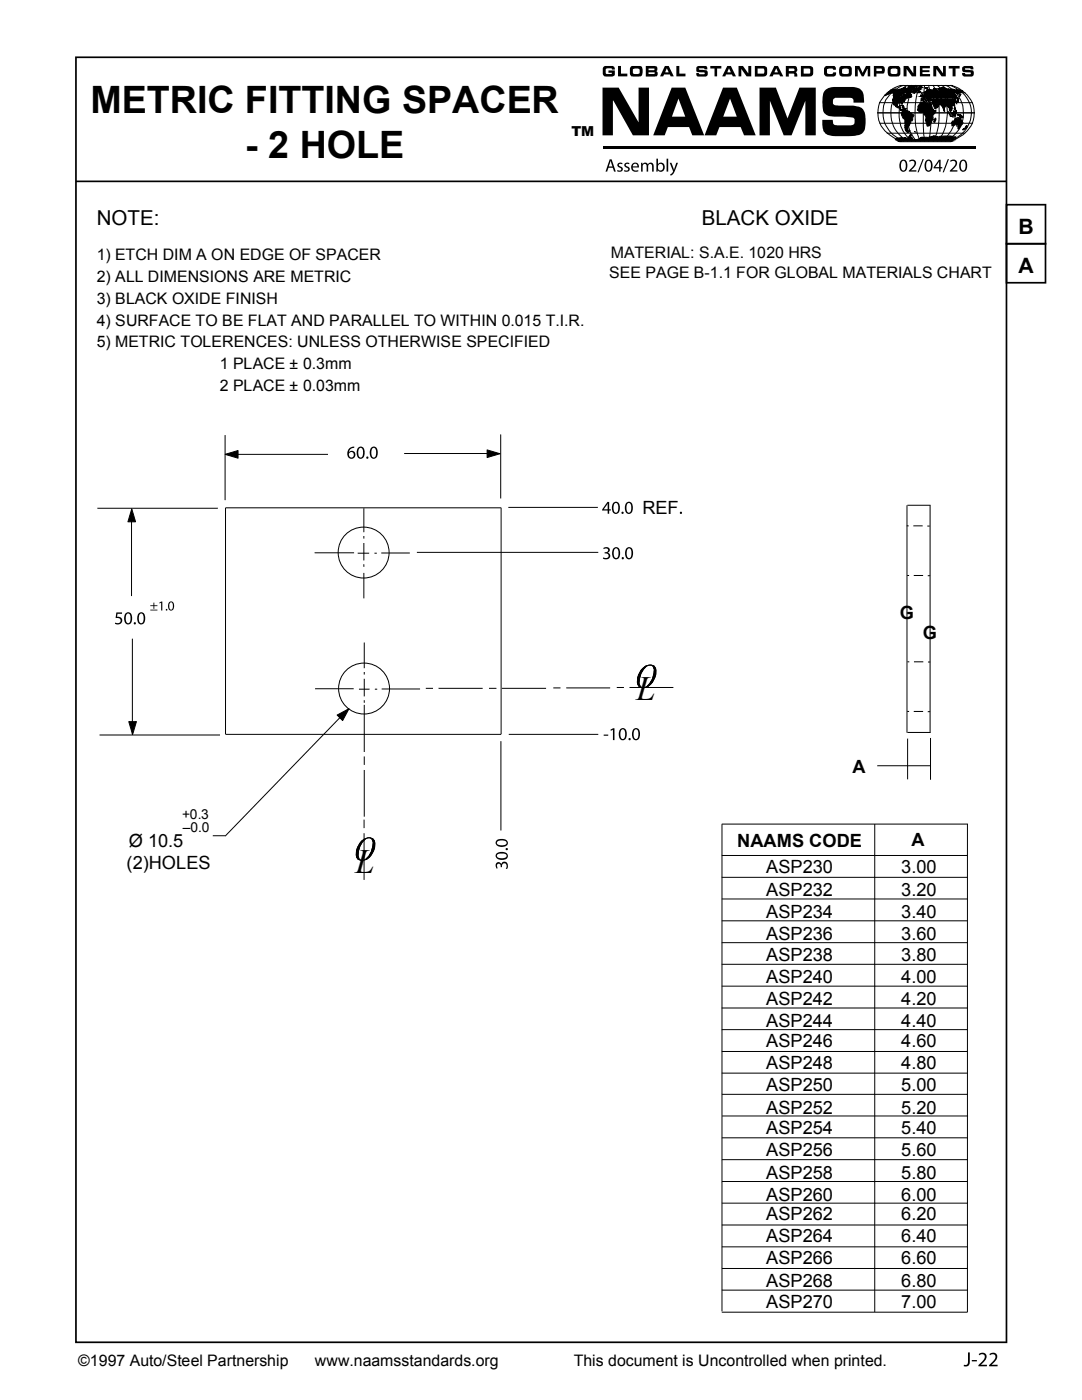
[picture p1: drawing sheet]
<svg xmlns="http://www.w3.org/2000/svg" width="216mm" height="279mm" viewBox="0 0 216 279" stroke-linecap="round" stroke-linejoin="round" font-family="sans-serif">
<g fill="#000">
<path d="M120.4 13.4l.3-.2h1.6l.3 .1 .1 .6h-.6l-.1-.3-1.1 .2v.8l.1 .2h1l.1-.3h-.7v-.4h1.3l-.1 .9-.4 .3-1.6-.1-.3-.5zM123.3 13.2h.6v1.5h1.3v.5h-1.9zM135 13.2h.6v1.5h1.2v.5h-1.8zM139 13.3l.4-.1h1.6l.1 .6h-.5l-.1-.2h-1l-.1 .2 1.6 .3 .2 .3-.1 .7-.3 .2-1.7-.1-.2-.2v-.4h.5l.2 .2h.9l.1-.2-.1-.2-1.5-.1zM141.7 13.2h2.2v.5h-.8v1.5h-.5v-1.5h-.9zM147.4 13.2h.9l1 1.4v-1.4h.6v2h-.9l-1.1-1.4v1.4h-.5zM164.6 13.4l.3-.2h1.7l.2 .2v.5h-.6l-.1-.2-1 .1-.1 .7 .4 .3h.5l.3-.1v-.3h.6a.64 .64 0 0 1-.5 .9l-1.5-.1-.4-.5v-1zM170.6 13.2h.9l.6 1.3 .7-1.3h.9v2h-.6v-1.4l-.8 1.4h-.3l-.8-1.4v1.4h-.6zM180.3 13.2h.9l1 1.4v-1.4h.6v2h-.9l-1-1.4v1.4h-.6zM177.3 18.4l.4-.1-.2-.1 .4-.1-.1-.1 .3-.1 1 .1 .4-.1 .4 .1h-.1l.8 .1 .2-.3v.3l.4-.2-.1 .2h-.4l.1 .1-.6 .4v.1l.4 .1v.3l.3-.3 .1-.4h.3v.2l.3-.1-.1 .3h.2l-.2 .2 .3-.1v.1l-.9 .3 .4-.1-.2 .1 .3 .2h-.4l-.5 .5v-.1h-.1l.1 .1-.4 .4-.1 .4v-.3l-.3-.1-.5 .3-.1 .6h.3l.2-.3-.1 .5h.2l.1 .4 .3 .1h-.4l-.4-.5a.92 .92 0 0 1-.8-.7l-.1-.4v.6l-.3-.8 .1-.6 .3-.3-.1-.2 .1-.6h-.7l.3-.1-1.1 .4 .5-.3-.3 .1 .3-.1h-.3zM180.9 17.8h.7l.3 .3-.1 .1-.2-.1 .1 .2-.2 .1-.1-.1-.3-.1 .4-.1-.1-.2h-.4zM183.6 13.2h1.9v.4h-1.4v.4h1.4v.4h-1.4v.4h1.5v.4h-2z"/>
<path d="M186.2 13.2h.9l1.1 1.4v-1.4h.5v2h-.8l-1.1-1.4v1.4h-.6zM184.6 18.3l.8-.5 .1 .1 .5 .1-.4 .1 .3 .2 .2-.2v-.1h.9l-.1-.3 .3 .4 .1-.1h.2l-.4-.2h.4l.1 .1-.2-.2 .6-.2 .5 .1-.2 .2 .1-.1 1 .2 .6-.1 1.9 .3 .1 .1-.4-.1 .2 .3-.5 .1 .3 .3v.3l-.4-.4v-.4l-.1 .2-.1-.1v.1l-.5 .1-.1 .2h.2l.3 .5-.2 .4-4.4-.1-.2-.1v-.2l-.3 .1 .3 .1h-.3v-.2l-.2 .2 .1 .3h-.3l.1 .2-.2-.1-.1-.2-.3-.2 .3 .3h-.2v.2l-.2-.4h-.4a.42 .42 0 0 1-.6 .4v-.4h.4v-.1l-.2-.2 .7-.3v-.3l.1-.1v.3l.4-.1 .1-.2 .1 .1-.1-.2h.3h-.4l.2-.3-.1-.1-.3 .2 .1 .2-.2 .3-.1-.3-.3 .1zM188.6 19.3h.8l-.3 .3 .3 .4h-.8l.3-.4zM189.3 13.2h2.2v.5h-.8v1.5h-.6v-1.5h-.8zM192 13.4l.5-.2h1.6l.1 .6h-.5l-.2-.2h-.9l-.1 .2 1.7 .3 .1 .3-.1 .7-.4 .2-1.5-.1-.3-.2v-.4h.5l.2 .2h.9l.1-.3-1.6-.2zM120.2 17.5h3.2l4 6.9v-6.9h2.1v9.5h-3.2l-3.9-6.9-.1 6.9h-2.1zM120.4 29.2h74.3v.4h-74.3zM151.6 17.5h3.2l2.3 6.1 2.4-6.1h3.3v9.5h-2.1v-6.9l-2.8 6.9h-1.5l-2.8-6.9v6.9h-2zM164.8 17.9l.5-.3 1.1-.2h3.8a2.04 2.04 0 0 1 2.2 2.2v.9h-2.1l-.1-.8-.6-.2h-2.9l-.4 .3-.1 .9 .4 .3 3.7 .1a2.42 2.42 0 0 1 2 .9 5.9 5.9 0 0 1 0 4.2 1.94 1.94 0 0 1-1.6 .9h-.4a16 16 0 0 1-4.8-.1 1.55 1.55 0 0 1-1.3-1.4l-.1-1.7h2.1v.4a.7 .7 0 0 0 .9 .7h2.6l.7-.2 .1-1-.2-.3-1.8-.2a7 7 0 0 1-3.4-.3l-.3-.1a1.95 1.95 0 0 1-.7-2.1 3.8 3.8 0 0 1 .7-2.9zM180.2 21.8l.2-.1v.2l.1-.2 .2 .2 .2-.1 .2 .4a.31 .31 0 0 1 .3 .1 .31 .31 0 0 1 0 .3l.1 .1 .2-.1 .7 .4-.3 .5-.1 .6-.3 .2a.47 .47 0 0 1-.4 .6l.1 .3-.4 .2h.2l-.2 .3 .2 .1v.3l-.2 .1-.3-.5-.2-1.9-.3-.2-.3-.7 .2-.6-.1-.3zM185.5 19.8l.4-.1 .3 .1 .1-.2h4.3l-.1 .2a.22 .22 0 0 1 .3 .2 .22 .22 0 0 1-.2 .2l-.2-.4-.1 .1-.1-.1-.1 .1 .3 .1-.1 .2 .2 .5-.2 .3-.3 .2-.1-.1-.1 .2 .2 .4-.1 .2-.4-.3v.3l.3 .6-.4-.5-.1-.7-.1 .2-.2-.5h-.2l-.3 .5-.2 .5-.3-1-.1 .2v-.2l-.9-.3-.3-.2 .2 .4 .2-.2a.42 .42 0 0 1 .2 .5 .42 .42 0 0 1-.3 .3l-.4 .2a2.22 2.22 0 0 1-.5-1.7l-.4 .1z"/>
<path d="M125.8 13.4l-.1 .3v1.2l.3 .3 .3 .1a1.96 1.96 0 0 0 1.8-.3l.1-1.1-.2-.6-.3-.1h-1.5zM126.4 13.8h1.1l.1 .1v.7l-.3 .2-.9-.1z"/>
<path d="M128.9 13.2v2.1l2.1-.1a.63 .63 0 0 0-.1-1 .56 .56 0 0 0 .2-.6 .56 .56 0 0 0-.5-.4zM129.4 14.4h1.2v.2v.2h-1.2zM129.4 13.7h1.2v.2l-.1 .1h-1.1z"/>
<path d="M132.7 13.2l-1 2h.6l.2-.3h1.1l.2 .3h.7l-1.1-2zM133.1 13.6l.3 .8h-.7z"/>
<path d="M145.1 13.2l-1 2h.6l.2-.3h1.2l.1 .3h.7l-1.1-2zM145.5 13.6l.3 .8h-.7z"/>
<path d="M150.6 13.2v2.1l2.1-.1 .3-.3a1.59 1.59 0 0 0-.1-1.6l-.4-.1zM151.2 13.7h1.2a.81 .81 0 0 1 0 1h-1.2z"/>
<path d="M154.5 13.2l-1 2h.7l.1-.3h1.2l.2 .3h.6l-1.1-2zM154.9 13.6l.3 .8h-.7z"/>
<path d="M157.4 13.7h1l.1 .2v.2l-1.1 .1zM156.8 13.2v2.1h.6v-.6h1l.1 .6h.6l-.1-.7-.2-.2a.68 .68 0 0 0 .3-.6 .68 .68 0 0 0-.4-.6z"/>
<path d="M159.8 13.2v2.1l2-.1 .4-.3a1.59 1.59 0 0 0-.1-1.6l-.4-.1zM160.4 13.7h1.1l.2 .2-.1 .7-1.2 .1z"/>
<path d="M167.6 13.4l-.2 1.1 .2 .5 .2 .2h1.9l.1-.2 .2-1.3-.3-.5h-1.8zM168.1 13.8h1.2v.8l-.2 .2-1-.1-.1-.8z"/>
<path d="M174.4 13.2v2.1h.5v-.6h1.3a.88 .88 0 0 0-.1-1.5zM174.9 13.7h1l.1 .4-1.1 .1z"/>
<path d="M177.2 13.4l-.1 1.1 .1 .5 .3 .2h1.9l.1-.2 .2-1.3-.3-.5h-1.8zM177.8 13.8h1.2v.8l-.2 .2-1-.1-.1-.8z"/>
<path d="M134 17.5l-3.7 9.5h2.3l.7-1.6h4.2l.6 1.6h2.4l-3.8-9.5zM135.4 19.7l1.3 3.6h-2.6z"/>
<path d="M144.3 17.5l-3.7 9.5h2.3l.7-1.6h4.2l.7 1.6h2.3l-3.8-9.5zM145.7 19.7l1.3 3.6h-2.7z"/>
</g>
<g fill="none" stroke="#000" stroke-width=".2">
<path d="M176.6 19a6.5 6.5 0 0 1 3.1-1.9h10.2a5.7 5.7 0 0 1 4.3 6.9 6.3 6.3 0 0 1-4.3 4.1h-10.2a6 6 0 0 1-4.5-5.6 4.8 4.8 0 0 1 1.4-3.5zM177 18.5h15.5M177.3 18.4l.6-.3-.1-.1 .6-.2 .7 .2 .4-.1 .5 .2h.6l.1-.3h.1v.3l.4-.2-.8 .5-.2 .3 .4 .1v.3l.4-.7 .2-.1 .2 .2-.2 .1 .4-.1-.1 .3h.2l-.2 .2 .3-.1v.1l-.9 .3 .4-.1-.2 .1 .3 .2-.6 .1-.3 .4v-.1l-.2 .3-.2 .2-.1 .4-.1-.3h-.3a.45 .45 0 0 0-.5 .3 .45 .45 0 0 0 .1 .5l.4-.3-.1 .5h.2l.1 .4 .3 .1h-.4l-.4-.5h-.2l-.4-.2-.3-.9v.6l-.1-.3-.2-.9 .3-.5h.1l-.1-.2 .1-.6h-.7l.3-.1-1.1 .4 .5-.3-.3 .1 .3-.1h-.3zM179.7 18.3h.1M180.2 17.1a6.2 6.2 0 0 0-3.9 4 6 6 0 0 0 3.9 7M180.9 17.8h.7l.3 .3-.1 .1-.2-.1 .1 .2-.2 .1-.1-.1-.3-.1 .4-.1-.1-.2h-.4zM181 17.1a6.3 6.3 0 0 0 0 11M181.9 17.1a6.5 6.5 0 0 0-2.5 6.2 6 6 0 0 0 2.5 4.8M182.8 17.1a7.1 7.1 0 0 0-1.8 5.4 8.3 8.3 0 0 0 1.5 5.2l.3 .4M183.6 17.1a14.1 14.1 0 0 0-.9 8 7.6 7.6 0 0 0 .9 3M184.5 17.1l-.2 2.8a42.9 42.9 0 0 0 .2 8.2M184.6 18.3l.8-.5 .1 .1 .5 .1-.4 .1 .3 .2 .2-.2v-.1h.9l-.1-.3 .3 .4 .1-.1h.2l-.4-.2h.4l.1 .1-.2-.2 .6-.2 .5 .1-.2 .2 .2-.1 .9 .2 .6-.1 1.9 .3 .1 .1-.4-.1 .2 .3-.5 .1 .3 .3v.3l-.4-.4v-.4l-.1 .2-.1-.1v.1l-.5 .1-.1 .2h.2l.3 .5-.1 .3h-.2l-.1 .2 .3 .3-.2 .1-.2-.4-.1 .1-.1-.1-.1 .1 .3 .1-.1 .2 .2 .5-.2 .3-.3 .2-.1-.1-.1 .2 .2 .4-.1 .2-.4-.3v.3l.3 .6-.4-.5-.1-.7-.1 .2-.2-.5h-.2l-.3 .5-.2 .5-.3-1-.1 .2v-.2l-.9-.3-.3-.2 .2 .4 .2-.2 .3 .3-.3 .4-.6 .3-.5-1 .1-.7-.6-.1 .2-.2h.6l-.2-.2v-.2l-.3 .1 .3 .1h-.3v-.2l-.2 .2 .1 .3h-.3l.1 .2-.2-.1-.3-.4-.1 .1 .3 .2h-.2v.2l-.2-.4h-.4a.42 .42 0 0 1-.6 .4v-.4h.4v-.1l-.2-.2 .7-.3v-.3l.1-.1v.3l.4-.1 .1-.2 .1 .1-.1-.2h.3h-.4l.2-.3-.1-.1-.3 .2 .1 .2-.2 .3-.1-.3-.3 .1z"/>
<path d="M185.3 17.1a29.3 29.3 0 0 1 .2 9.8l-.2 1.2M186.2 17.1a11.1 11.1 0 0 1 1.2 6.9 8.5 8.5 0 0 1-1.2 4.1M187 17.1l.4 .2a8.7 8.7 0 0 1 1.3 7.9 5.1 5.1 0 0 1-1.7 2.9M187.9 17.1a6.2 6.2 0 0 1 2.7 6.2 5.9 5.9 0 0 1-2.7 4.8M188.8 17.1a6.1 6.1 0 0 1 3.5 5.5 6.1 6.1 0 0 1-3.5 5.5M189.7 17.1a5.7 5.7 0 0 1 3.4 8.1 6.4 6.4 0 0 1-3.4 2.9M175.1 22.5h19.3M175.5 20.5h18.5M175.6 24.6h18.5M177 26.6h15.5M180.2 21.8l.2-.1v.2l.1-.2 .2 .2 .2-.1 .2 .4a.31 .31 0 0 1 .3 .1 .31 .31 0 0 1 0 .3l.1 .1 .2-.1 .7 .4-.3 .5-.1 .6-.3 .2a.47 .47 0 0 1-.4 .6l.1 .3-.4 .2h.2l-.2 .3 .2 .1v.3l-.2 .1-.3-.5-.2-1.9-.3-.2-.3-.7 .2-.6-.1-.3z"/>
</g>
<path d="M179.7 18.3h.1" fill="none" stroke="#d8d8d8" stroke-width=".2"/>
<path d="M179.4 18.4h.2z" fill="#d8d8d8"/>
<path d="M178.4 19.1l.1 .2zM179.4 18.4l.3-.1zM181.4 17.3h1.1l-1.3 .3 .4-.1h-.2h.2l-.1-.1 .4-.1z" fill="none" stroke="#000" stroke-width=".2"/>
<g fill="#000">
<path d="M178.4 19.1l.1 .2z"/>
<path d="M181.4 17.4l-.1 .2 1.2-.3h-.9h.2l-.3 .1 .1 .1zM181.4 17.3h.3zM181.6 17.4l.1-.1z"/>
</g>
<path d="M179.5 18.6l.2-.1z" fill="#d8d8d8"/>
<path d="M179.5 18.6l.2-.1z" fill="none" stroke="#000" stroke-width=".2"/>
<path d="M180.8 18.1l.2 .2h-.3z" fill="#fff"/>
<path d="M180.8 18.2l.2 .1h-.3z" fill="none" stroke="#000" stroke-width=".2"/>
<path d="M179.8 18.9l.1 .2v-.2z" fill="#d8d8d8"/>
<path d="M179.6 17.8l.3-.1 .2 .1zM179.8 18.9h.1l-.1 .2zM179.9 17.9l.6-.1v.2h-.6l.2-.1zM180.2 17.7l.4-.1zM180.5 18h.1zM180.6 17.8l.2-.1-.1 .2zM180.8 17.8l.3-.1zM180.9 17.7h.1zM181.2 17.4h.3l-.3 .1 .2-.1zM181.6 19.1h.1l-.1 .1 .2 .2-.4-.1z" fill="none" stroke="#000" stroke-width=".2"/>
<path d="M179.6 17.8l.3-.1 .2 .1zM180 17.8h.5v.2h-.6l.2-.1h-.2zM180.2 17.7l.4-.1zM180.5 18h.1zM180.6 17.8l.2-.1-.1 .2zM180.8 17.8l.3-.1zM180.9 17.7h.1zM181.2 17.4h.2l-.1 .1 .2-.1zM181.6 19.1h.1l-.1 .1 .2 .2-.4-.1z" fill="#000"/>
<path d="M179.3 18.2l.1 .1 .2-.2z" fill="#d8d8d8"/>
<path d="M179.3 18.2l.3-.1-.2 .2 .1-.1z" fill="none" stroke="#000" stroke-width=".2"/>
<path d="M179.1 18h.1M181.9 17.5l1.3-.2 .8 .1h-.3h.2h-.2l-.1 .4h-.3l.3 .1h-.3v.1l.2-.1-.7 .3-.3 .3h-.3v-.2h.1l-.1-.1v-.1h.2l-.2-.1h.2l-.2-.1h.3h-.3l.2-.2zM182 17.6h.1M182.5 18.5h.1M182.9 17.3h.1M183 17.3h.1M183.1 17.3h.1M183.8 17.4h.1M179.8 21l.5 .2z" fill="none" stroke="#000" stroke-width=".2"/>
<path d="M181.9 17.5l1.3-.2 .8 .1h-.3h.2h-.2h.2h-.2l-.1 .4h-.3l.3 .1h-.3v.1l.2-.1-.7 .3-.3 .3h-.3v-.2h.1l-.1-.1v-.1h.2l-.2-.1h.2l-.2-.1h.3h-.3l.2-.2zM179.7 21.1l.3-.1 .3 .2z" fill="#000"/>
<path d="M182 17.6h.1M182.9 17.3h.1M183 17.3h.1M183.1 17.3h.1" fill="none" stroke="#fff" stroke-width=".2"/>
<path d="M182.7 17.4h.1M182.9 17.3h.1M180.3 21.3h.1" fill="none" stroke="#000" stroke-width=".2"/>
<path d="M182.7 17.4h.1" fill="none" stroke="#fff" stroke-width=".2"/>
<path d="M180.3 19.6h.3z" fill="#d8d8d8"/>
<path d="M180.3 19.6h.3z" fill="none" stroke="#000" stroke-width=".2"/>
<path d="M179.9 19.4l.2-.1 .1 .2 .2 .1h-.1l-.2 .2 .2-.1-.2 .1 .1-.2h-.1l-.2 .2 .3-.3z" fill="#d8d8d8"/>
<path d="M179.9 19.4l.2-.1 .1 .2 .2 .1h-.1l-.2 .2 .2-.1-.2 .1 .1-.2h-.1l-.2 .2 .3-.3z" fill="none" stroke="#000" stroke-width=".2"/>
<path d="M176.9 18.9h.1" fill="none" stroke="#000" stroke-width=".2"/>
<path d="M176.6 19h.1M179.6 18.4h.1" fill="none" stroke="#000" stroke-width=".2"/>
<path d="M179.6 18.4h.1" fill="none" stroke="#d8d8d8" stroke-width=".2"/>
<path d="M179.6 18.4h.1zM179.3 18.5h.2l.1-.1z" fill="#d8d8d8"/>
<path d="M179.3 18.5l.4-.1z" fill="none" stroke="#000" stroke-width=".2"/>
<path d="M179.5 18.7l.2-.1z" fill="#d8d8d8"/>
<path d="M179.5 18.7l.2-.1zM180.8 18.2l.2 .2h-.3z" fill="none" stroke="#000" stroke-width=".2"/>
<path d="M180.8 18.2l.2 .2h-.3z" fill="#000"/>
<path d="M179.7 19l.1 .1 .1-.2z" fill="#d8d8d8"/>
<path d="M179.7 19l.2-.1-.2 .3z" fill="none" stroke="#000" stroke-width=".2"/>
<path d="M179.3 18.2l.1 .1 .2-.1z" fill="#d8d8d8"/>
<path d="M179.3 18.2h.3l-.2 .1v-.1zM182.4 18.6h.1M183 17.4h.1" fill="none" stroke="#000" stroke-width=".2"/>
<path d="M183 17.4h.1" fill="none" stroke="#fff" stroke-width=".2"/>
<path d="M182.9 17.4h.1" fill="none" stroke="#000" stroke-width=".2"/>
<path d="M176.6 19h.1" fill="none" stroke="#000" stroke-width=".2"/>
<path d="M182.5 26.3h.1" fill="none" stroke="#000" stroke-width=".2"/>
<path d="M181.4 22.6v.2z" fill="#fff"/>
<path d="M181.4 22.6v.2z" fill="none" stroke="#000" stroke-width=".2"/>
<path d="M181.1 26.2v.1h.2z" fill="#fff"/>
<path d="M181.1 26.2l.2 .1h-.2z" fill="none" stroke="#000" stroke-width=".2"/>
<path d="M180.8 26.2h.2z" fill="none" stroke="#000" stroke-width=".2"/>
<path d="M180.7 26h.1" fill="none" stroke="#000" stroke-width=".2"/>
<path d="M180.6 25.5h.1" fill="none" stroke="#000" stroke-width=".2"/>
<path d="M181.5 26.1v.1z" fill="#fff"/>
<path d="M181.5 26.1v.1z" fill="none" stroke="#000" stroke-width=".2"/>
<path d="M181.5 26.2h.1" fill="none" stroke="#000" stroke-width=".2"/>
<path d="M180.8 21.9l.1 .1z" fill="#fff"/>
<path d="M183.3 18.2l.4 .1-.4 .1zM184.2 19.2h.1M184.7 17.5h.4l-.2 .2v-.2zM191 19.6l.2 .1v.2l-.2-.1zM191.1 19.9l.1 .4-.4 .1 .3-.2zM180.9 22h.1M188.4 22l.1 .3zM189.9 21.3h.1M190.5 21v.2zM190.7 20.4l.2 .2zM190.9 20.4h.1z" fill="none" stroke="#000" stroke-width=".2"/>
<g fill="#000">
<path d="M183.3 18.2v.2l.4-.1zM191 19.6l.2 .1v.2l-.2-.1zM191.1 19.9l.1 .4-.4 .1 .3-.2zM188.4 22l.1 .3zM190.5 21v.2zM190.7 20.4l.2 .2zM190.9 20.4h.1z"/>
<path d="M184.9 17.5v.1zM184.7 17.5h.2zM184.8 17.6l.1 .1 .1-.2z"/>
</g>
<path d="M191.3 19.6h.1" fill="none" stroke="#000" stroke-width=".2"/>
<path d="M187.8 19.5h.2zM187.7 19.5v.1z" fill="#d8d8d8"/>
<path d="M187.7 19.5h.3h-.2l-.1 .1z" fill="none" stroke="#000" stroke-width=".2"/>
<path d="M189.1 18.9v.2l-.1 .1z" fill="#d8d8d8"/>
<path d="M187.2 17.9h.1M189.1 18.9v.2l-.1 .1zM191.2 19.6h.1" fill="none" stroke="#000" stroke-width=".2"/>
<path d="M187.2 17.9h.1M191.2 19.7h.1" fill="none" stroke="#fff" stroke-width=".2"/>
<path d="M186.3 17.9h.1M186.3 17.9l.2 .1zM186.3 17.7h.4l-.3 .2h-.1zM186.9 17.9h.1M187.2 17.9h.1M191.3 18.7h.1M191.4 19.3h.1" fill="none" stroke="#000" stroke-width=".2"/>
<path d="M186.3 18h.1M186.9 17.9h.1M191.3 18.8h.1M191.4 19.3h.1" fill="none" stroke="#fff" stroke-width=".2"/>
<g fill="#000">
<path d="M186.3 17.7v.2h.1l.3-.2z"/>
<path d="M186.3 17.9h.1zM186.3 18h.2z"/>
</g>
<path d="M190.4 19h.1M190.6 19l.5 .6z" fill="none" stroke="#000" stroke-width=".2"/>
<path d="M190.6 19l.5 .6z" fill="#000"/>
<path d="M185.5 18.5l.1 .2z" fill="#fff"/>
<path d="M184.6 19.9l.1-.1zM185.5 18.5l.1 .2zM185.2 20.2h.1z" fill="none" stroke="#000" stroke-width=".2"/>
<path d="M184.6 19.9l.1-.1zM185.2 20.2h.1z" fill="#000"/>
<path d="M185.3 20l.1 .2z" fill="#fff"/>
<path d="M183.8 19h.1v.2h-.2zM184.6 19.9v.2zM184.8 20.1h.2zM185.3 20l.1 .2z" fill="none" stroke="#000" stroke-width=".2"/>
<path d="M183.8 19l-.1 .2h.2v-.2zM184.6 19.9v.2zM184.8 20.1h.2z" fill="#000"/>
<path d="M183.9 18.8h.1M183.9 18.9h.1M183.9 18.8h.3l-.1 .1 .1 .2-.1 .2h-.2l.2-.1h-.2h.2z" fill="none" stroke="#000" stroke-width=".2"/>
<path d="M183.9 18.8l.2 .3-.2 .2h.1l.2-.2-.1-.3z" fill="#000"/>
<path d="M183.9 18.8h.1" fill="none" stroke="#fff" stroke-width=".2"/>
<path d="M187 19.5l.1 .2-.2-.1z" fill="#d8d8d8"/>
<path d="M187 19.5l.1 .2-.2-.1h.2zM186.4 23.8l.3-.2-.2 .8-.2-.1zM189.2 22.4l.5 .3v.4zM190 24.2l.5-.1 .3-.4 .2 .1 .1-.3 .3 .1-.1 .2 .2 .1 .2-.4 .2 .6a.62 .62 0 0 1-.2 1l-.3 .3h-.3l-.1-.3 .1-.2-.1 .2-.1-.2-1 .2zM191 23.5h.1M191 25.1h.1M191.2 25.5h.2l-.2 .2zM192.1 24.4h.1" fill="none" stroke="#000" stroke-width=".2"/>
<path d="M186.4 23.8l.3-.2-.2 .8-.2-.1zM189.2 22.4l.5 .3v.4zM190 24.2l.5-.1 .3-.4 .2 .1 .1-.3 .3 .1-.1 .2 .2 .1 .2-.4 .2 .6a.62 .62 0 0 1-.2 1l-.3 .3h-.3l-.1-.3 .1-.2-.1 .2-.1-.2-1 .2zM191.2 25.5h.2l-.2 .2z" fill="#000"/>
<path d="M191 23.5h.1M191 25.1h.1M192.1 24.5h.1" fill="none" stroke="#fff" stroke-width=".2"/>
<path d="M190.6 23v.1z" fill="#fff"/>
<path d="M189.5 22.6h.1M189.7 22.7h.1M189.7 23.2h.4l.1 .2zM189.9 22.6l.4-.3 .2 .1-.3 .6-.3-.1zM190.5 22.6h.3l-.3 .1v.2l.2-.1-.2 .4zM190.6 22.2l.2-.1v.3zM190.6 23.1h.1M190.6 23v.1zM191.1 22.8l.2 .2 .2-.1 .3 .1 .4 .5-.4-.3-.1 .2-.1-.1-.2 .1 .1-.2-.3-.2zM192.2 25.8l.4-.3 .1 .1-.4 .3zM192.9 25.1l.1 .3-.3 .2z" fill="none" stroke="#000" stroke-width=".2"/>
<path d="M189.5 22.6h.1M189.7 22.7h.1M190.6 23.1h.1" fill="none" stroke="#fff" stroke-width=".2"/>
<g fill="#000">
<path d="M189.7 23.2h.4l.1 .2zM189.9 22.6l.4-.3 .2 .1-.3 .6-.3-.1zM190.6 22.2l.2 .2v-.3zM191.1 22.8l.2 .2 .2-.1 .3 .1 .4 .5-.4-.3-.1 .2-.1-.1-.2 .1 .1-.2-.3-.2zM192.2 25.8l.4-.3 .1 .1-.4 .3zM192.9 25.3l-.2 .3 .3-.2z"/>
<path d="M190.5 22.6h.3zM190.5 22.8v.4l.2-.4z"/>
</g>
<path d="M178.7 27.8l1.1-.1-.1-.1 .5 .1 .5-.1-.2-.1 1.2 .1-.3-.4 .4-.2-.1 .3 .3 .3-.1 .2a1.72 1.72 0 0 0 1.6-.2h.3v-.2h1.9l.6-.3 .6 .1v.2h.3a1.72 1.72 0 0 1 1.4-.2l1.1-.1 1 .4-1.2 .4 .7 .2-.4 .2h-10.3l-.4-.2h.8zM190.5 21.5l.2 .4-.3-.2zM190.6 21.9h.1" fill="none" stroke="#000" stroke-width=".2"/>
<g fill="#000">
<path d="M178.7 27.8l1.1-.1-.1-.1 .5 .1 .5-.1-.2-.1 1.2 .1-.3-.4 .4-.2-.1 .3 .3 .3-.1 .2a1.72 1.72 0 0 0 1.6-.2h.3v-.2h1.9l.6-.3 .6 .1v.2h.3a1.72 1.72 0 0 1 1.4-.2l1.1-.1 1 .4-1.2 .4 .7 .2-.4 .2h-10.3l-.4-.2h.8z"/>
<path d="M190.5 21.5v.3zM190.6 21.8v.1zM190.6 21.8l.1 .1z"/>
</g>
<path d="M190 27.8h.2z" fill="#fff"/>
<path d="M190 27.8h.2z" fill="none" stroke="#000" stroke-width=".2"/>
<path d="M178.8 27.9h.1z" fill="#fff"/>
<path d="M178.7 27.9h.2z" fill="none" stroke="#000" stroke-width=".2"/>
<path d="M178.9 27.8h.1" fill="none" stroke="#000" stroke-width=".2"/>
<path d="M181.3 27.4h.3l-.1-.1 .2 .2z" fill="#fff"/>
<path d="M181.3 27.4h.3l-.1-.1 .2 .2z" fill="none" stroke="#000" stroke-width=".2"/>
<path d="M181.3 27.4h.1" fill="none" stroke="#000" stroke-width=".2"/>
<path d="M181.6 27.1h.1M181.9 27h.1" fill="none" stroke="#000" stroke-width=".2"/>
<path d="M181.9 27h.1" fill="none" stroke="#fff" stroke-width=".2"/>
<path d="M180.8 17.8l.6 .1zM180.1 21.5h.3zM181.7 26.9h.1zM183.8 20.3l.2 .1 .6-.1v.2l.4 .2 .1-.1h.6l.6 1.4 .1 .1 .3-.1-.1 .4-.5 .8 .1 .7-.3 .3v.3h-.2a.47 .47 0 0 1-.2 .6 .47 .47 0 0 1-.5-.1l-.1-.2a1.71 1.71 0 0 1-.2-1.5l-.2-.4 .1-.4-.5-.1a.56 .56 0 0 1-.9-.4l-.1-.2a1.54 1.54 0 0 1 .6-1.3z" fill="none" stroke="#000" stroke-width=".2"/>
<g fill="#000">
<path d="M180.8 17.8l.6 .1zM123.5 31.8l.4-.1 1.5 .1 .2 .5h-.5l-.1-.2h-1v.3l1.4 .1 .2 .2a.7 .7 0 0 1-.4 1.1l-1.6-.1-.2-.2v-.4h.6l.1 .2h1v-.1l-.1-.2-1.2-.1a.65 .65 0 0 1-.3-1.1zM126.4 31.8a2.62 2.62 0 0 1 2.1 0l.1 .5h-.6l-.1-.2h-.9l-.1 .3 1.4 .1 .3 .2a.7 .7 0 0 1-.4 1.1l-1.7-.1-.2-.6h.6l.1 .2h1l.1-.1-.1-.2-1.2-.1a.68 .68 0 0 1-.4-1.1zM129.3 31.7h2v.4h-1.4v.4h1.3v.4h-1.3v.4h1.4v.5h-2zM132 31.7h.8l.7 1.3 .6-1.3h.9v2.1h-.6v-1.5l-.7 1.5h-.4l-.8-1.5v1.5h-.5zM138.7 31.7h.6v1.5h1.3v.6h-1.9zM140.6 31.7h.7l.6 .9 .6-.9h.7l-1 1.3v.8h-.6v-.8zM183.8 20.3l.2 .1 .6-.1v.2l.4 .2 .1-.1h.6l.6 1.4 .1 .1 .3-.1-.1 .4-.5 .8 .1 .7-.3 .3v.3h-.2a.47 .47 0 0 1-.2 .6 .47 .47 0 0 1-.5-.1l-.1-.2a1.71 1.71 0 0 1-.2-1.5l-.2-.4 .1-.4-.5-.1a.56 .56 0 0 1-.9-.4l-.1-.2a1.54 1.54 0 0 1 .6-1.3zM15 11.3h186v256.8h-186l.2-.4h185.5v-256.1h-185.4v256.3h-.1v-.2v.2h-.2z"/>
<path d="M121.2 31.7l-1.1 2.1h.7l.1-.4h1.2l.2 .4h.6l-1-2.1zM121.5 32.1l.4 .9h-.7z"/>
<path d="M135.7 31.7v2.1l2.1-.1a.57 .57 0 0 0 .3-.5 .57 .57 0 0 0-.3-.5 .56 .56 0 0 0 .2-.6 .56 .56 0 0 0-.5-.4zM136.2 33h1.2l.1 .2-1.3 .1zM136.2 32.2h1.1l.1 .3h-1.2z"/>
<path d="M180.2 21.5h.2zM180.1 21.5h.1z"/>
<path d="M180 32.2a1.31 1.31 0 0 0 .3 1.8 1.28 1.28 0 0 0 .1-1.9zM179.9 32a.85 .85 0 0 1 .9 .1 .85 .85 0 0 1 .3 .9 .87 .87 0 0 1-.3 1 .87 .87 0 0 1-1 .1 1.7 1.7 0 0 1 .1-2.1zM181.4 32.1a.82 .82 0 0 1 1.3 0 .82 .82 0 0 1-.3 1.3l-.6 .6h1.1v.2h-1.6v-.1l.5-.5a.99 .99 0 0 0 .4-1.4l-.3-.1-.4 .2zM184.1 31.8h.2l-1 2.6h-.2zM185 32.2a1.31 1.31 0 0 0 .3 1.8 1.28 1.28 0 0 0 .1-1.9zM184.9 32a.85 .85 0 0 1 1 .1 .85 .85 0 0 1 .2 .9 .87 .87 0 0 1-.2 1 .87 .87 0 0 1-1 .1 1.7 1.7 0 0 1 0-2.1zM187.4 32.2l-.8 1.2h.8zM187.3 31.9h.4v1.5h.3v.2h-.3v.6h-.3v-.6h-1.1v-.2zM189.1 31.8h.3l-1.1 2.6h-.2zM189.6 32.1a.82 .82 0 0 1 1.3 0 .82 .82 0 0 1-.3 1.3l-.6 .6h1v.2h-1.5v-.1l.5-.5a.99 .99 0 0 0 .4-1.4l-.4-.1-.3 .2zM191.9 32.2a1.31 1.31 0 0 0 .3 1.8 1.28 1.28 0 0 0 .1-1.9zM191.8 32a.85 .85 0 0 1 1 .1 .85 .85 0 0 1 .2 .9 .87 .87 0 0 1-.2 1 .87 .87 0 0 1-1 .1 1.7 1.7 0 0 1 0-2.1z"/>
<path d="M193.2 269.9h.3v1.9a.84 .84 0 0 1-.3 .8 .84 .84 0 0 1-.9 0v-.2h.3a.51 .51 0 0 0 .6-.7zM193.9 271.4h1v.3h-1zM195.3 270.2a.93 .93 0 0 1 1.4 .1 .93 .93 0 0 1-.3 1.4l-.7 .7h1.2v.3h-1.7v-.3l.3-.2a1.59 1.59 0 0 0 .9-1.8l-.4-.1-.6 .2zM197.4 270.2a.93 .93 0 0 1 1.5 .1 .93 .93 0 0 1-.3 1.4l-.7 .7h1.2v.3h-1.7v-.3l.2-.2a1.59 1.59 0 0 0 .9-1.8l-.4-.1-.6 .2z"/>
</g>
<path d="M119.6 30.7h24.5v4.1h-24.5z" fill="#fff"/>
<g fill="#000">
<path d="M121.8 32.1l-.3 1.1h.7zM121.7 31.8h.3l.9 2.4h-.4l-.2-.7h-.9l-.2 .7h-.4zM123.3 32.6l.7-.1 .2 .1-.1 .2a.31 .31 0 0 0-.4-.1 .31 .31 0 0 0 0 .5 .59 .59 0 0 1 .6 .7 .59 .59 0 0 1-.9 .4l-.3-.1 .1-.3a.36 .36 0 0 0 .5 .2 .36 .36 0 0 0 .1-.6h-.2a.51 .51 0 0 1-.4-.7zM124.7 32.6l.7-.1 .2 .1-.1 .2a.31 .31 0 0 0-.4-.1 .31 .31 0 0 0 0 .5 .59 .59 0 0 1 .5 .7 .59 .59 0 0 1-.9 .4l-.2-.1 .1-.3a.36 .36 0 0 0 .5 .2 .36 .36 0 0 0 .1-.6h-.2a.51 .51 0 0 1-.4-.7zM126.4 32.9l-.1 .3h.9a.45 .45 0 0 0-.3-.5 .45 .45 0 0 0-.5 .2zM126.2 32.7a.76 .76 0 0 1 .9-.2 .76 .76 0 0 1 .4 .9h-1.3a.7 .7 0 0 0 1.1 .5l.1 .3a.96 .96 0 0 1-1.3-.2 .96 .96 0 0 1 .1-1.3zM127.9 32.5h.3v.3a.59 .59 0 0 1 .5-.4 .59 .59 0 0 1 .6 .4 .62 .62 0 0 1 .7-.3 .62 .62 0 0 1 .4 .7v1h-.3v-.9a.4 .4 0 0 0-.3-.6 .4 .4 0 0 0-.5 .5v1h-.3v-1a.4 .4 0 0 0-.4-.5 .4 .4 0 0 0-.4 .5v1h-.3zM131.5 32.8a.62 .62 0 0 0-.2 .9 .62 .62 0 0 0 .9 .1 .63 .63 0 0 0 .1-.8 .63 .63 0 0 0-.8-.2zM131 31.7h.3v1.1a.8 .8 0 0 1 1.1-.2 .8 .8 0 0 1 .2 1.1 .74 .74 0 0 1-.6 .6 .74 .74 0 0 1-.7-.3l-.1 .2h-.2zM133 31.7h.3v2.5h-.3zM133.6 32.5h.4l.5 1.4 .4-1.4h.4l-.5 1.2a1.59 1.59 0 0 1-1 1.4l-.1-.3 .6-.6z"/>
<path d="M69.6 90.8a.55 .55 0 0 0 1.1 0 .55 .55 0 0 0-1.1 0zM69.7 89.5l.9-.4 .1 .3a.99 .99 0 0 0-1.1 .8 .78 .78 0 0 1 1.2 .2 .78 .78 0 0 1-.3 1.1 .78 .78 0 0 1-1.1-.4 1.54 1.54 0 0 1 .3-1.6zM71.7 89.5a1.31 1.31 0 0 0 .3 1.8 1.28 1.28 0 0 0 .1-1.9zM71.6 89.3a.85 .85 0 0 1 .9 .1 .85 .85 0 0 1 .3 .9 .87 .87 0 0 1-.3 1 .87 .87 0 0 1-1 .1 1.7 1.7 0 0 1 .1-2.1zM73.1 91.3a.23 .23 0 0 1 .4 0 .23 .23 0 0 1-.4 0zM74.3 89.5a1.31 1.31 0 0 0 .3 1.8 1.28 1.28 0 0 0 .1-1.9zM74.2 89.3a.85 .85 0 0 1 .9 .1 .85 .85 0 0 1 .3 .9 .87 .87 0 0 1-.2 1 .87 .87 0 0 1-1.1 .1 1.7 1.7 0 0 1 .1-2.1z"/>
<path d="M120.4 109.4a.67 .67 0 0 1 .9-.2 .67 .67 0 0 1 .1 1l-.2 .1a.71 .71 0 0 1 .5 1 .71 .71 0 0 1-1 .3l-.4-.1 .1-.3a.55 .55 0 0 0 .8 .1 .55 .55 0 0 0 0-.7l-.5-.2v-.2a.45 .45 0 0 0 .6-.1 .45 .45 0 0 0-.1-.6 .45 .45 0 0 0-.6 0l-.1 .1zM122.7 109.5a1.31 1.31 0 0 0 .2 1.9 1.28 1.28 0 0 0 .2-1.9zM122.5 109.3a.85 .85 0 0 1 1 .1 .85 .85 0 0 1 .2 1 .87 .87 0 0 1-.2 1 .87 .87 0 0 1-1 .1 1.7 1.7 0 0 1 0-2.2zM124 111.4a.25 .25 0 0 1 .5 0 .25 .25 0 0 1-.5 0zM125.3 109.5a1.31 1.31 0 0 0 .2 1.9 1.28 1.28 0 0 0 .2-1.9zM125.1 109.3a.85 .85 0 0 1 1 .1 .85 .85 0 0 1 .2 1 .87 .87 0 0 1-.2 1 .87 .87 0 0 1-1 .1 1.7 1.7 0 0 1 0-2.2z"/>
<path d="M23.2 122.2h1.1v.3h-.9v.6a.82 .82 0 0 1 1 .9 .82 .82 0 0 1-1.2 .6l-.3-.1 .1-.3a.59 .59 0 0 0 .8 .2 .59 .59 0 0 0 .2-.8 .59 .59 0 0 0-.8-.3l-.1 .1zM25.3 122.5a1.31 1.31 0 0 0 .3 1.9 1.28 1.28 0 0 0 .1-1.9zM25.2 122.3a.85 .85 0 0 1 .9 .1 .85 .85 0 0 1 .3 1 .87 .87 0 0 1-.3 1 .87 .87 0 0 1-1 .1 1.7 1.7 0 0 1 .1-2.2zM26.7 124.4a.23 .23 0 0 1 .4 0 .23 .23 0 0 1-.4 0zM27.9 122.5a1.31 1.31 0 0 0 .3 1.9 1.28 1.28 0 0 0 .1-1.9zM27.8 122.3a.85 .85 0 0 1 1 .1 .85 .85 0 0 1 .2 1 .87 .87 0 0 1-.2 1 .87 .87 0 0 1-1 .1 1.7 1.7 0 0 1 0-2.2z"/>
<path d="M30 121.7h1.4v.1h-1.4zM30 120.8h.6v-.5h.2v.5h.6v.2h-.6v.5h-.2v-.5h-.6zM31.8 120.3l.6-.2v1.7h-.2v-1.5l-.4 .1zM33.1 121.7a.17 .17 0 0 1 .3 0 .17 .17 0 0 1-.3 0zM34 120.3a1.03 1.03 0 0 0 .1 1.4 .93 .93 0 0 0 0-1.5zM33.8 120.1a.64 .64 0 0 1 .8 .1 .64 .64 0 0 1 .1 .7 .64 .64 0 0 1-.2 .8 .64 .64 0 0 1-.8-.1l-.1-.9z"/>
</g>
<path d="M15.2 36.2h185.6" fill="none" stroke="#000" stroke-width=".34"/>
<g fill="none" stroke="#000" stroke-width=".2">
<path d="M144 164.5h49.1M144 170.7h49.1M144 175.1h49.1M144.1 164.5v97.2M144.1 179.4h49M174.5 164.5v97.3M193 164.4v97.4M144 183.8h49.1M144 188.1h49.1M144 196.8h49.1M144 192.4h49.1M144 201.2h49.1"/>
<path d="M144 205.5h49.1M144 209.8h49.1M144 214.2h49.1M144.1 218.4h49M144.1 227.1h49M144.1 231.4h49M144.1 235.8h49M144.1 222.7h49.1M144.1 240.1h49M144.1 244.5h49M144.1 248.8h49M144.1 253.2h49"/>
<path d="M144.1 257.5h49M144 261.9h49.1"/>
</g>
<path d="M25.7 163.9h10.2v4.7h-10.2z" fill="#fff"/>
<g fill="none" stroke="#000" stroke-width=".2">
<path d="M44.9 90.7l2.6-.8v1.5zM44.9 86.8v13M45 90.7h20.4M80.6 90.5h19M97.2 89.8l2.6 .8-2.6 .7zM99.9 86.7v12.8M19.4 101.4h24.1M26.2 101.5v17.5M26.3 101.6l.8 2.5h-1.6zM45 101.3v45.3M45.1 101.3h54.8M62.8 110.3h7.9"/>
<path d="M71.4 110.4h2.3M72.6 101.4v4.8M72.6 107v.5M72.6 108.4v3.4M72.6 112.6v.5M72.6 114.3v5.1M74.7 110.4h.5M76.1 110.4h5.7M83.2 110.2h36.2M100 101.3v45.2M101.4 101.3h17.9M180.9 104.9h.4"/>
<path d="M181 100.8v45.4M181 114.9h.4M181.1 100.8h4.6M182.2 104.9h1.9M182.3 114.9h1.9M185 105h.5M185.1 114.9h.5M185.6 100.8v45.4M26.4 127.5v19.1M62.9 137.5h7.7M71.6 137.5h2.1M72.7 128.2v5.1"/>
<path d="M72.7 134.1v.5M72.7 135.5v3.5M72.7 139.7v.6M74.8 137.5h.5M76.2 137.5h7.6M85 137.4h1.4M87.5 137.4h8.8M97.6 137.4h1.5M100.2 137.4h8.8M110.4 137.3h1.4M113 137.3h8.8M123.1 137.2h1.4"/>
<path d="M125.6 137.2h8.8M181.1 132.1h.3M182.4 132.1h1.8M185.2 132.1h.4M19.9 146.7h24M25.7 144h1.5l-.7 2.6zM45 146.6h55M67.3 142.7l2.3-1.3-1.2 2.4zM69.5 141.5l-24.6 25.4M72.7 140.7v9.4M72.7 151v1.7M72.7 153.7v9.3"/>
<path d="M99.9 147.9v17.8M101.5 146.6h17.9M175 152.8h10.8M181 142h.4M181.1 146.2h4.6M181.1 147.4v8.1M182.3 142h1.9M185.1 142h.5M185.7 147.3v8.3M42.5 166.8h2.4M72.6 163.6v1.7M72.6 166.3v9.3"/>
<circle cx="72.6" cy="110.3" r="5.1"/>
<circle cx="72.6" cy="137.4" r="5.1"/>
</g>
<path d="M44.9 90.7l2.6-.8v1.5zM97.2 89.8l2.6 .8-2.6 .7zM26.3 101.6l.8 2.5h-1.6zM25.7 144h1.5l-.7 2.6zM67.3 142.7l2.3-1.3-1.2 2.4z" fill="#000"/>
<g fill="#000">
<path d="M200.7 48.5l.3 .1v7.7h7.4v-7.5h-7.6v-.2h.2h-.2v-.1h8v8.1h-8.1zM200.7 40.7l.3 .2v7.6h7.4v-7.5h-7.6v-.1h.2h-.2v-.2h8v8.1h-8.1zM99.1 172.2l.5-.1 .4 .4a.71 .71 0 0 1 1-.5 .71 .71 0 0 1 .3 1l-.1 .4h-.3a.55 .55 0 0 0 .2-.8 .55 .55 0 0 0-.8-.1l-.1 .6h-.3a.44 .44 0 0 0-.1-.6 .44 .44 0 0 0-.6 .1 .44 .44 0 0 0 .1 .6v.1l-.2 .1-.2-.5z"/>
<path d="M121.3 100.5l-.8 1.1h.8zM121.2 100.2h.4v1.4h.3v.3h-.3v.6h-.3v-.6h-1.1v-.2zM122.6 100.5a1.31 1.31 0 0 0 .3 1.8 1.28 1.28 0 0 0 .1-1.9zM122.5 100.3a.85 .85 0 0 1 1 .1 .85 .85 0 0 1 .2 .9 .87 .87 0 0 1-.2 1 .87 .87 0 0 1-1 .1 1.7 1.7 0 0 1 0-2.1zM124 102.3a.25 .25 0 0 1 .5 0 .25 .25 0 0 1-.5 0zM125.2 100.5a1.31 1.31 0 0 0 .3 1.8 1.28 1.28 0 0 0 .1-1.9zM125.1 100.3a.85 .85 0 0 1 1 .1 .85 .85 0 0 1 .2 .9 .87 .87 0 0 1-.2 1 .87 .87 0 0 1-1 .1 1.7 1.7 0 0 1 0-2.1z"/>
<path d="M128.2 133.4a2.99 2.99 0 0 0-.7 3.7 2.02 2.02 0 0 0 2.7-.9 2.91 2.91 0 0 0 .3-3.3 1.87 1.87 0 0 0-2.3 .5zM129 133l.9-.2 .3 .2 .3 .6a3.9 3.9 0 0 1-2 3.6h-.4l-.3-.2-.3-.6a4.3 4.3 0 0 1 1.5-3.4z"/>
<path d="M128.2 133.3a2.99 2.99 0 0 0-.7 3.7 2.02 2.02 0 0 0 2.7-.9 2.91 2.91 0 0 0 .3-3.3 1.88 1.88 0 0 0-2.3 .5zM129 132.9l.9-.1 .3 .1 .3 .7a3.9 3.9 0 0 1-2 3.6h-.4l-.3-.3-.3-.6a4.3 4.3 0 0 1 1.5-3.4z"/>
<path d="M128.3 133.3a2.99 2.99 0 0 0-.7 3.7 2.34 2.34 0 0 0 3.1-1.7 2.24 2.24 0 0 0-.1-2.5 1.87 1.87 0 0 0-2.3 .5zM129.1 132.9l.4-.1 .8 .1a3.6 3.6 0 0 1-1.7 4.3h-.4l-.4-.3-.2-.6a4.3 4.3 0 0 1 1.5-3.4z"/>
<path d="M128.3 133.4a2.99 2.99 0 0 0-.7 3.7 2.02 2.02 0 0 0 2.7-.9 2.91 2.91 0 0 0 .3-3.3 1.88 1.88 0 0 0-2.3 .5zM129.1 133l.9-.2 .3 .2 .3 .6a3.9 3.9 0 0 1-2 3.6h-.4l-.4-.2-.2-.6a4.3 4.3 0 0 1 1.5-3.4z"/>
<path d="M120.5 146.6h.9v.2h-.9zM121.8 145.6l.8-.3v2.4h-.3v-2.1l-.4 .3zM124 145.7a1.31 1.31 0 0 0 .3 1.8 1.28 1.28 0 0 0 .1-1.9zM123.9 145.4a.85 .85 0 0 1 .9 .1 .85 .85 0 0 1 .3 1 .87 .87 0 0 1-.3 1 .87 .87 0 0 1-1 .1 1.7 1.7 0 0 1 .1-2.2zM125.4 147.5a.25 .25 0 0 1 .5 0 .25 .25 0 0 1-.5 0zM126.7 145.7a1.31 1.31 0 0 0 .2 1.8 1.28 1.28 0 0 0 .2-1.9zM126.5 145.4a.85 .85 0 0 1 1 .1 .85 .85 0 0 1 .2 1 .87 .87 0 0 1-.2 1 .87 .87 0 0 1-1 .1 1.7 1.7 0 0 1 0-2.2z"/>
<path d="M72.1 167.9a3.7 3.7 0 0 0-1 3.3 1.59 1.59 0 0 0 2.6 0 3.7 3.7 0 0 0 1-3.3 1.44 1.44 0 0 0-2-.5zM72.3 168.1l.6-.6 .5-.2h.4l.3 .2 .3 .6a3.9 3.9 0 0 1-2 3.6h-.4l-.3-.2-.3-.6 .4-1.9z"/>
<path d="M72.1 167.8a3.7 3.7 0 0 0-1 3.3 1.59 1.59 0 0 0 2.6 0 3.7 3.7 0 0 0 1-3.3 1.36 1.36 0 0 0-2-.5zM72.3 168l.6-.6 .5-.2h.4l.3 .2 .3 .6a3.9 3.9 0 0 1-2 3.6h-.4l-.3-.2a3.5 3.5 0 0 1 .6-3.4z"/>
<path d="M72.2 167.8a3.7 3.7 0 0 0-1 3.3 1.59 1.59 0 0 0 2.6 0 3.7 3.7 0 0 0 1-3.3 1.36 1.36 0 0 0-2-.5zM72.4 168l.6-.6 .4-.2h.5l.3 .2a3.4 3.4 0 0 1-1.2 4l-.5 .2h-.4l-.3-.2a3.5 3.5 0 0 1 .6-3.4z"/>
<path d="M72.2 167.9a3.7 3.7 0 0 0-1 3.3 1.59 1.59 0 0 0 2.6 0 3.7 3.7 0 0 0 1-3.3 1.44 1.44 0 0 0-2-.5zM72.4 168.1l.6-.6 .4-.2h.5l.3 .2 .3 .6a3.9 3.9 0 0 1-2 3.6h-.4l-.3-.2a3.5 3.5 0 0 1 .6-3.4z"/>
<path d="M99.3 170.5a1.8 1.8 0 0 1 1.8 .2v.1a1.25 1.25 0 0 1-2 0zM99 170.4a.88 .88 0 0 0 .2 1 .88 .88 0 0 0 .9 .2 .86 .86 0 0 0 1-.2 .86 .86 0 0 0 .1-1 1.76 1.76 0 0 0-2.2 0z"/>
<path d="M99.3 168a1.57 1.57 0 0 1 1.8 .1v.1a1.25 1.25 0 0 1-2 0zM99 167.8a.89 .89 0 0 0 .1 1 .89 .89 0 0 0 1 .2h.4a.78 .78 0 0 0 .8-.8 .78 .78 0 0 0-.8-.8l-1 .1z"/>
<circle cx="135.9" cy="102.3" r=".23"/>
<circle cx="101.1" cy="169.5" r=".23"/>
</g>
<g font-size="7.5">
<text x="18.1" y="22.5">METRIC FITTING SPACER</text>
<text x="48.9" y="31.5">- 2 HOLE</text>
</g>
<g font-size="6.8">
<text x="127" y="139.8">L</text>
<text x="70.9" y="174.2">L</text>
</g>
<g font-size="4.2">
<text x="203.2" y="46.7">B</text>
<text x="203.2" y="54.5">A</text>
</g>
<g font-size="4.1">
<text x="19.3" y="44.9">NOTE:</text>
<text x="140" y="44.9">BLACK OXIDE</text>
</g>
<g font-size="3.6">
<text x="128.2" y="102.5">REF</text>
<text x="179.5" y="123.6">G</text>
<text x="184.1" y="127.5">G</text>
<text x="170.1" y="154.2">A</text>
<text x="25.3" y="173.5">(2)HOLES</text>
<text x="25.7" y="169">Ø 10.5</text>
<text x="147.1" y="169">NAAMS CODE</text>
<text x="181.9" y="168.8">A</text>
<text x="152.9" y="174.3">ASP230</text>
<text x="152.9" y="178.7">ASP232</text>
<text x="179.8" y="174.3">3.00</text>
<text x="179.8" y="178.7">3.20</text>
<text x="152.9" y="183.2">ASP234</text>
<text x="179.8" y="183.2">3.40</text>
<text x="152.9" y="187.6">ASP236</text>
<text x="152.9" y="191.7">ASP238</text>
<text x="179.8" y="187.6">3.60</text>
<text x="179.8" y="191.7">3.80</text>
<text x="152.9" y="196.1">ASP240</text>
<text x="179.8" y="196.1">4.00</text>
<text x="152.9" y="200.6">ASP242</text>
<text x="179.8" y="200.6">4.20</text>
<text x="152.9" y="205">ASP244</text>
<text x="152.9" y="209">ASP246</text>
<text x="179.8" y="205">4.40</text>
<text x="179.8" y="209">4.60</text>
<text x="152.9" y="213.4">ASP248</text>
<text x="179.8" y="213.4">4.80</text>
<text x="152.9" y="217.8">ASP250</text>
<text x="179.8" y="217.8">5.00</text>
<text x="152.9" y="222.2">ASP252</text>
<text x="152.9" y="226.4">ASP254</text>
<text x="179.8" y="222.2">5.20</text>
<text x="179.8" y="226.4">5.40</text>
<text x="152.9" y="230.8">ASP256</text>
<text x="179.8" y="230.8">5.60</text>
<text x="152.9" y="235.2">ASP258</text>
<text x="152.9" y="239.7">ASP260</text>
<text x="179.8" y="235.2">5.80</text>
<text x="179.8" y="239.7">6.00</text>
<text x="152.9" y="243.4">ASP262</text>
<text x="179.8" y="243.4">6.20</text>
<text x="152.9" y="247.9">ASP264</text>
<text x="179.8" y="247.9">6.40</text>
<text x="152.9" y="252.3">ASP266</text>
<text x="152.9" y="256.8">ASP268</text>
<text x="179.8" y="252.3">6.60</text>
<text x="179.8" y="256.8">6.80</text>
<text x="152.9" y="261">ASP270</text>
<text x="179.8" y="261">7.00</text>
</g>
<g font-size="3.2">
<text x="19.3" y="51.9">1) ETCH DIM A ON EDGE OF SPACER</text>
<text x="19.3" y="56.3">2) ALL DIMENSIONS ARE METRIC</text>
<text x="19.3" y="60.6">3) BLACK OXIDE FINISH</text>
<text x="19.3" y="65">4) SURFACE TO BE FLAT AND PARALLEL TO WITHIN 0.015 T.I.R.</text>
<text x="19.3" y="69.3">5) METRIC TOLERENCES: UNLESS OTHERWISE SPECIFIED</text>
<text x="43.9" y="73.7">1 PLACE ± 0.3mm</text>
<text x="43.9" y="78.1">2 PLACE ± 0.03mm</text>
<text x="15.6" y="272.7">©1997 Auto/Steel Partnership</text>
<text x="62.8" y="272.7">www.naamsstandards.org</text>
<text x="114.5" y="272.7">This document is Uncontrolled when printed.</text>
</g>
<text font-size="3.2" fill="#040605" x="121.9" y="51.4">MATERIAL: S.A.E. 1020 HRS</text>
<text font-size="3.2" fill="#000100" x="121.6" y="55.4">SEE PAGE B-1.1 FOR GLOBAL MATERIALS CHART</text>
<g font-size="2.7">
<text x="114" y="27.2">TM</text>
<text x="36.3" y="163.4">+0.3</text>
<text x="36.5" y="165.9">–0.0</text>
</g>
</svg>
